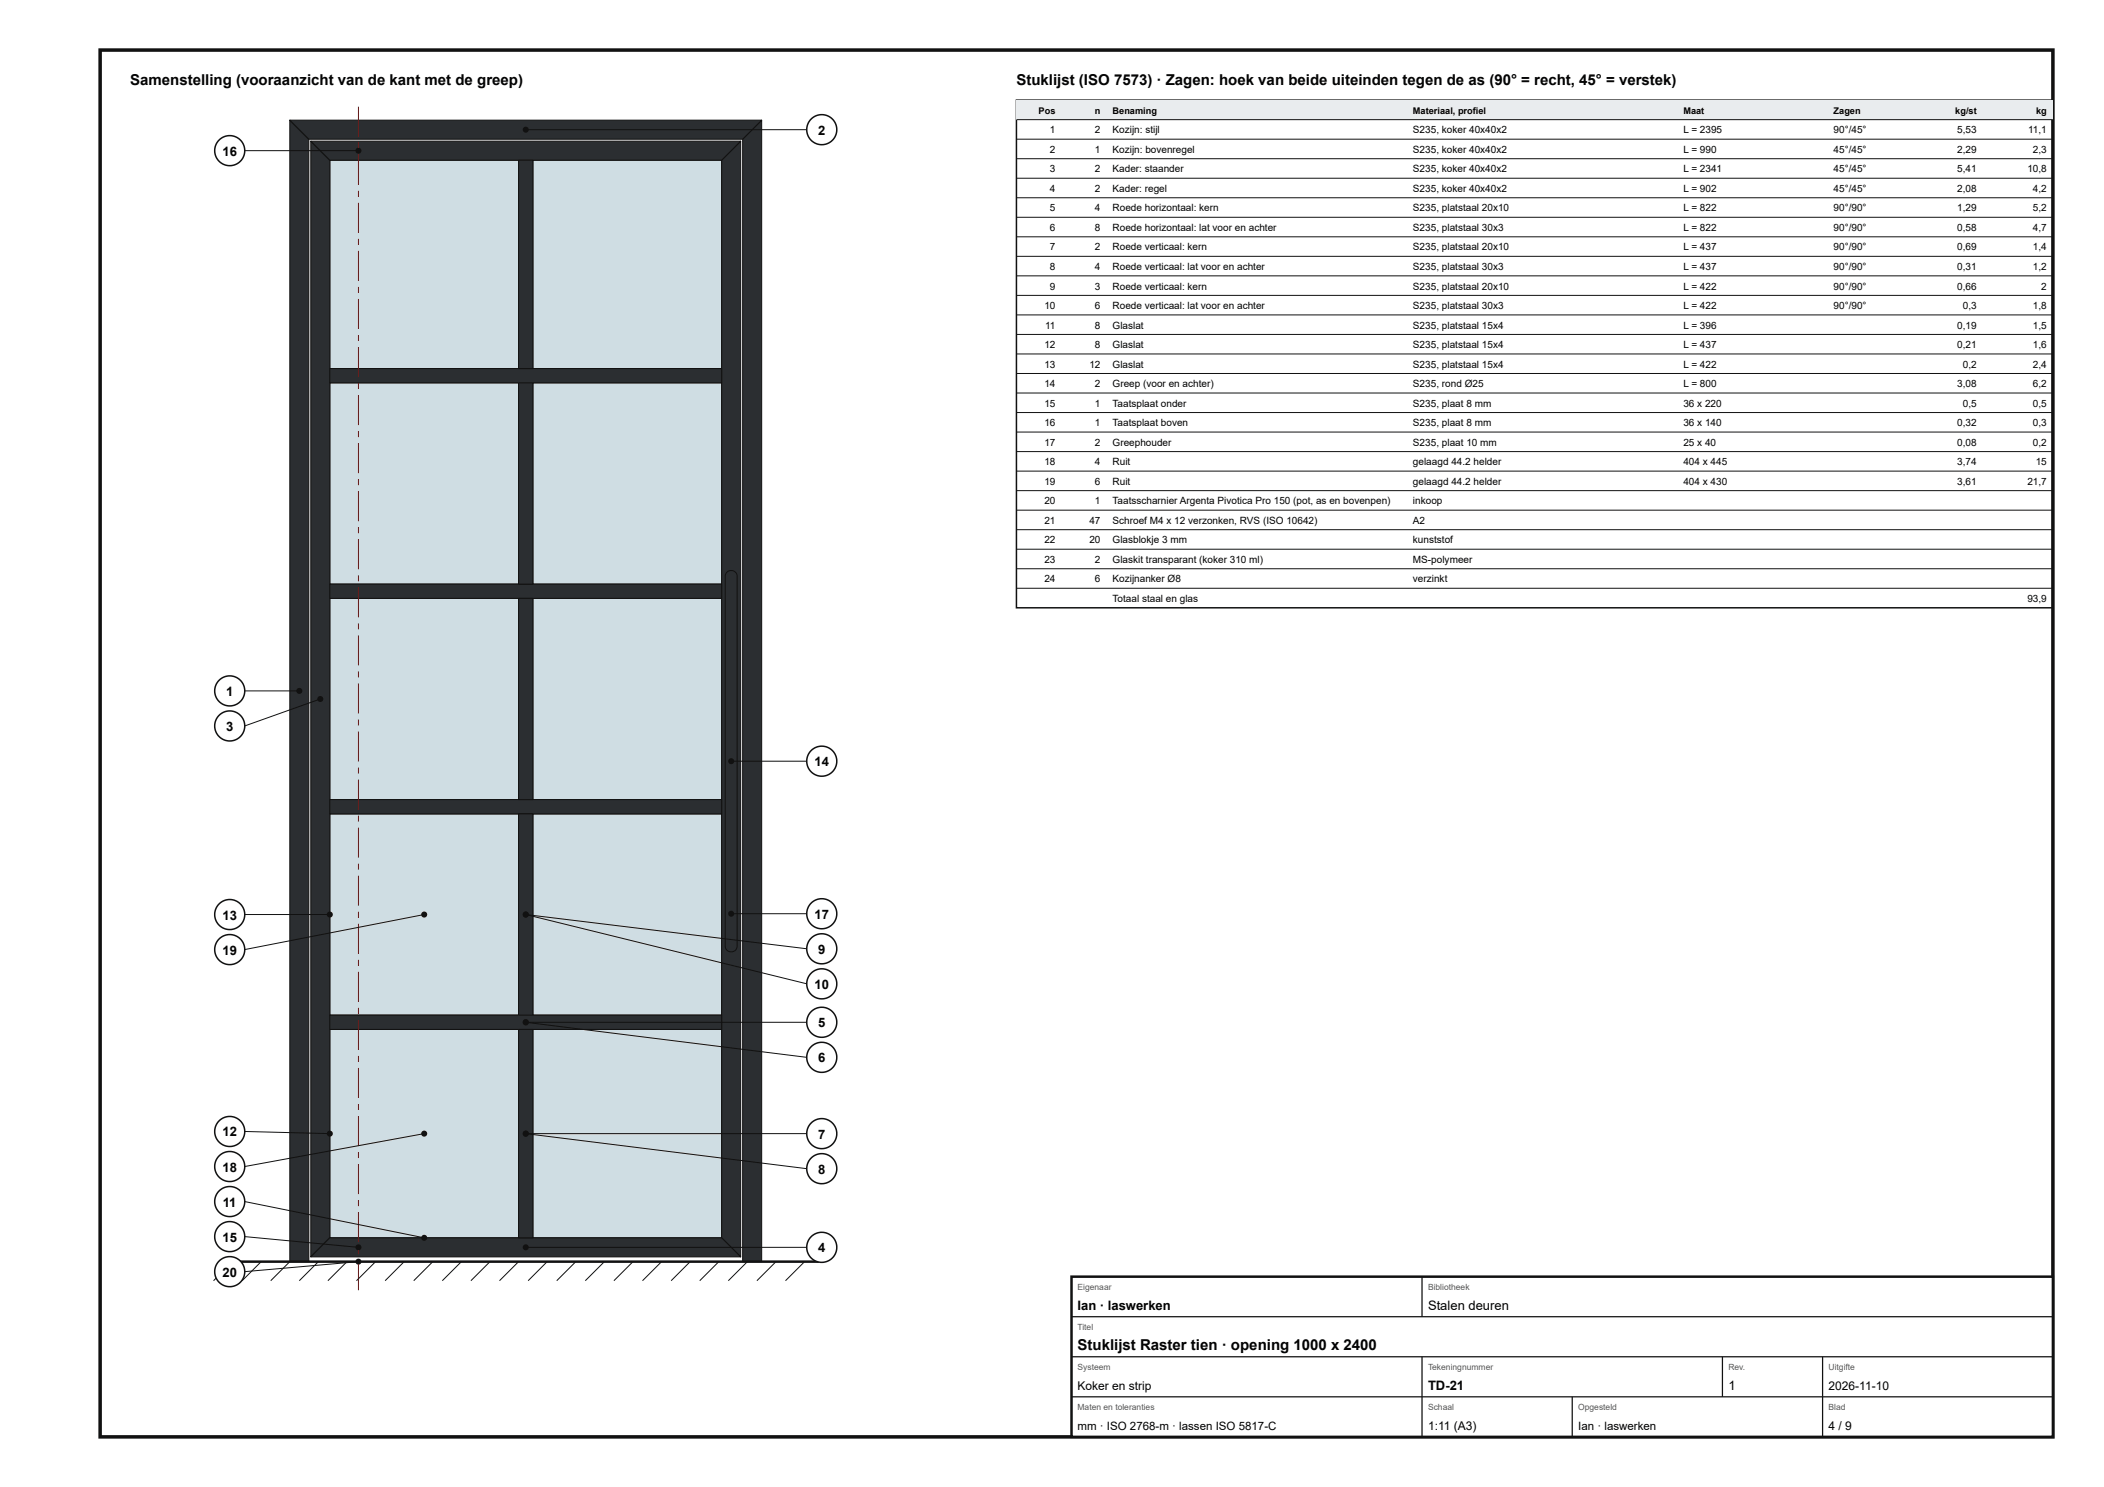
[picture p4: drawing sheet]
<svg xmlns="http://www.w3.org/2000/svg" width="420mm" height="297mm" viewBox="0 0 420 297" stroke-linecap="round" stroke-linejoin="round" font-family="sans-serif">
<path d="M20 10h390v277h-390z" fill="none" stroke="#111" stroke-width=".7" stroke-linecap="butt"/>
<path d="M65.9 205.6h37.7v41.6h-37.7z" fill="#cfdde3"/>
<path d="M65.9 205.6h37.7v41.6h-37.7z" fill="none" stroke="#111" stroke-width=".2"/>
<path d="M106.4 205.6h37.7v41.6h-37.7z" fill="#cfdde3"/>
<path d="M106.4 205.6h37.7v41.6h-37.7z" fill="none" stroke="#111" stroke-width=".2"/>
<path d="M65.9 162.6h37.7v40.2h-37.7z" fill="#cfdde3"/>
<path d="M65.9 162.6h37.7v40.2h-37.7z" fill="none" stroke="#111" stroke-width=".2"/>
<path d="M106.4 162.6h37.7v40.2h-37.7z" fill="#cfdde3"/>
<path d="M106.4 162.6h37.7v40.2h-37.7z" fill="none" stroke="#111" stroke-width=".2"/>
<path d="M65.9 119.5h37.7v40.2h-37.7z" fill="#cfdde3"/>
<path d="M65.9 119.5h37.7v40.2h-37.7z" fill="none" stroke="#111" stroke-width=".2"/>
<path d="M106.4 119.5h37.7v40.2h-37.7z" fill="#cfdde3"/>
<path d="M106.4 119.5h37.7v40.2h-37.7z" fill="none" stroke="#111" stroke-width=".2"/>
<path d="M65.9 76.5h37.7v40.2h-37.7z" fill="#cfdde3"/>
<path d="M65.9 76.5h37.7v40.2h-37.7z" fill="none" stroke="#111" stroke-width=".2"/>
<path d="M106.4 76.5h37.7v40.2h-37.7z" fill="#cfdde3"/>
<path d="M106.4 76.5h37.7v40.2h-37.7z" fill="none" stroke="#111" stroke-width=".2"/>
<path d="M65.9 32h37.7v41.6h-37.7z" fill="#cfdde3"/>
<path d="M65.9 32h37.7v41.6h-37.7z" fill="none" stroke="#111" stroke-width=".2"/>
<path d="M106.4 32h37.7v41.6h-37.7z" fill="#cfdde3"/>
<path d="M106.4 32h37.7v41.6h-37.7z" fill="none" stroke="#111" stroke-width=".2"/>
<path d="M57.9 24l3.8 3.8v224.2h-3.8z" fill="#2b2e31"/>
<path d="M57.9 24l3.8 3.8v224.2h-3.8z" fill="none" stroke="#111" stroke-width=".2"/>
<path d="M152.1 24v228h-3.8v-224.2z" fill="#2b2e31"/>
<path d="M152.1 24v228h-3.8v-224.2z" fill="none" stroke="#111" stroke-width=".2"/>
<path d="M57.9 24h94.2l-3.8 3.8h-86.6z" fill="#2b2e31"/>
<path d="M57.9 24h94.2l-3.8 3.8h-86.6z" fill="none" stroke="#111" stroke-width=".2"/>
<path d="M62.1 28.2l3.8 3.8v215.2l-3.8 3.8z" fill="#2b2e31"/>
<path d="M62.1 28.2l3.8 3.8v215.2l-3.8 3.8z" fill="none" stroke="#111" stroke-width=".2"/>
<path d="M147.9 28.2v222.8l-3.8-3.8v-215.2z" fill="#2b2e31"/>
<path d="M147.9 28.2v222.8l-3.8-3.8v-215.2z" fill="none" stroke="#111" stroke-width=".2"/>
<path d="M65.9 247.2h78.2l3.8 3.8h-85.8z" fill="#2b2e31"/>
<path d="M65.9 247.2h78.2l3.8 3.8h-85.8z" fill="none" stroke="#111" stroke-width=".2"/>
<path d="M62.1 28.2h85.8l-3.8 3.8h-78.2z" fill="#2b2e31"/>
<path d="M62.1 28.2h85.8l-3.8 3.8h-78.2z" fill="none" stroke="#111" stroke-width=".2"/>
<path d="M65.9 202.8h78.2v2.8h-78.2z" fill="#2b2e31"/>
<path d="M65.9 202.8h78.2v2.8h-78.2z" fill="none" stroke="#111" stroke-width=".2"/>
<path d="M65.9 159.7h78.2v2.9h-78.2z" fill="#2b2e31"/>
<path d="M65.9 159.7h78.2v2.9h-78.2z" fill="none" stroke="#111" stroke-width=".2"/>
<path d="M65.9 116.7h78.2v2.8h-78.2z" fill="#2b2e31"/>
<path d="M65.9 116.7h78.2v2.8h-78.2z" fill="none" stroke="#111" stroke-width=".2"/>
<path d="M65.9 73.6h78.2v2.9h-78.2z" fill="#2b2e31"/>
<path d="M65.9 73.6h78.2v2.9h-78.2z" fill="none" stroke="#111" stroke-width=".2"/>
<path d="M103.6 205.6h2.8v41.6h-2.8z" fill="#2b2e31"/>
<path d="M103.6 205.6h2.8v41.6h-2.8z" fill="none" stroke="#111" stroke-width=".2"/>
<path d="M103.6 162.6h2.8v40.2h-2.8z" fill="#2b2e31"/>
<path d="M103.6 162.6h2.8v40.2h-2.8z" fill="none" stroke="#111" stroke-width=".2"/>
<path d="M103.6 119.5h2.8v40.2h-2.8z" fill="#2b2e31"/>
<path d="M103.6 119.5h2.8v40.2h-2.8z" fill="none" stroke="#111" stroke-width=".2"/>
<path d="M103.6 76.5h2.8v40.2h-2.8z" fill="#2b2e31"/>
<path d="M103.6 76.5h2.8v40.2h-2.8z" fill="none" stroke="#111" stroke-width=".2"/>
<path d="M103.6 32h2.8v41.6h-2.8z" fill="#2b2e31"/>
<path d="M103.6 32h2.8v41.6h-2.8z" fill="none" stroke="#111" stroke-width=".2"/>
<path d="M71.5 251.7h.2v6h-.2zM71.5 249.3h.2v1.2h-.2zM71.5 242.1h.2v6h-.2zM71.5 239.7h.2v1.2h-.2zM71.5 232.5h.2v6h-.2zM71.5 230.1h.2v1.2h-.2zM71.5 222.9h.2v6h-.2zM71.5 220.5h.2v1.2h-.2zM71.5 213.3h.2v6h-.2zM71.5 210.9h.2v1.2h-.2zM71.5 203.7h.2v6h-.2zM71.5 201.3h.2v1.2h-.2zM71.5 194.1h.2v6h-.2zM71.5 191.7h.2v1.2h-.2zM71.5 184.5h.2v6h-.2zM71.5 182.1h.2v1.2h-.2zM71.5 174.9h.2v6h-.2zM71.5 172.5h.2v1.2h-.2zM71.5 165.3h.2v6h-.2zM71.5 162.9h.2v1.2h-.2zM71.5 155.7h.2v6h-.2zM71.5 153.3h.2v1.2h-.2zM71.5 146.1h.2v6h-.2zM71.5 143.7h.2v1.2h-.2zM71.5 136.5h.2v6h-.2zM71.5 134.1h.2v1.2h-.2zM71.5 126.9h.2v6h-.2zM71.5 124.5h.2v1.2h-.2zM71.5 117.3h.2v6h-.2zM71.5 114.9h.2v1.2h-.2zM71.5 107.7h.2v6h-.2zM71.5 105.3h.2v1.2h-.2zM71.5 98.1h.2v6h-.2zM71.5 95.7h.2v1.2h-.2zM71.5 88.5h.2v6h-.2zM71.5 86.1h.2v1.2h-.2zM71.5 78.9h.2v6h-.2zM71.5 76.5h.2v1.2h-.2zM71.5 69.3h.2v6h-.2zM71.5 66.9h.2v1.2h-.2zM71.5 59.7h.2v6h-.2zM71.5 57.3h.2v1.2h-.2zM71.5 50.1h.2v6h-.2zM71.5 47.7h.2v1.2h-.2zM71.5 40.5h.2v6h-.2zM71.5 38.1h.2v1.2h-.2zM71.5 30.9h.2v6h-.2zM71.5 28.5h.2v1.2h-.2zM71.5 21.3h.2v6h-.2z" fill="#b00"/>
<path d="M145.2 114.3a1.2 1.2 0 0 1 1.3-.3 1.2 1.2 0 0 1 .7 1.1v73.9a1.19 1.19 0 0 1-1.2 1.1 1.19 1.19 0 0 1-1.2-1.1v-73.9z" fill="#2b2e31"/>
<g fill="none" stroke="#111" stroke-width=".2">
<path d="M145.2 114.3a1.2 1.2 0 0 1 1.3-.3 1.2 1.2 0 0 1 .7 1.1v73.9a1.19 1.19 0 0 1-1.2 1.1 1.19 1.19 0 0 1-1.2-1.1v-73.9zM46.4 252l-3.8 3.8M52.2 252l-3.8 3.8M57.9 252l-3.8 3.8M63.6 252l-3.8 3.8M69.3 252l-3.8 3.8M75 252l-3.8 3.8M80.7 252l-3.8 3.8M86.4 252l-3.8 3.8M92.1 252l-3.8 3.8M97.9 252l-3.9 3.8M103.6 252l-3.8 3.8"/>
<path d="M109.3 252l-3.8 3.8M115 252l-3.8 3.8M120.7 252l-3.8 3.8M126.4 252l-3.8 3.8M132.1 252l-3.8 3.8M137.8 252l-3.8 3.8M143.6 252l-3.9 3.8M149.3 252l-3.8 3.8M155 252l-3.8 3.8M160.7 252l-3.8 3.8"/>
</g>
<path d="M46.4 252h117.1" fill="none" stroke="#111" stroke-width=".5"/>
<circle cx="71.6" cy="30.1" r=".6" fill="#111"/>
<path d="M48.9 30.1h22.7" fill="none" stroke="#111" stroke-width=".2"/>
<circle cx="45.9" cy="30.1" r="3" fill="#fff"/>
<circle cx="45.9" cy="30.1" r="3" fill="none" stroke="#111" stroke-width=".3"/>
<circle cx="59.8" cy="138" r=".6" fill="#111"/>
<path d="M48.9 138h10.9" fill="none" stroke="#111" stroke-width=".2"/>
<circle cx="45.9" cy="138" r="3" fill="#fff"/>
<circle cx="45.9" cy="138" r="3" fill="none" stroke="#111" stroke-width=".3"/>
<circle cx="64" cy="139.6" r=".6" fill="#111"/>
<path d="M64 139.6l-15.1 5.4" fill="none" stroke="#111" stroke-width=".2"/>
<circle cx="45.9" cy="145" r="3" fill="#fff"/>
<circle cx="45.9" cy="145" r="3" fill="none" stroke="#111" stroke-width=".3"/>
<circle cx="65.9" cy="182.7" r=".6" fill="#111"/>
<path d="M48.9 182.7h17" fill="none" stroke="#111" stroke-width=".2"/>
<circle cx="45.9" cy="182.7" r="3" fill="#fff"/>
<circle cx="45.9" cy="182.7" r="3" fill="none" stroke="#111" stroke-width=".3"/>
<circle cx="84.7" cy="182.7" r=".6" fill="#111"/>
<path d="M84.7 182.7l-35.8 7" fill="none" stroke="#111" stroke-width=".2"/>
<circle cx="45.9" cy="189.7" r="3" fill="#fff"/>
<circle cx="45.9" cy="189.7" r="3" fill="none" stroke="#111" stroke-width=".3"/>
<circle cx="65.9" cy="226.4" r=".6" fill="#111"/>
<path d="M48.9 226l17 .4" fill="none" stroke="#111" stroke-width=".2"/>
<circle cx="45.9" cy="226" r="3" fill="#fff"/>
<circle cx="45.9" cy="226" r="3" fill="none" stroke="#111" stroke-width=".3"/>
<circle cx="84.7" cy="226.4" r=".6" fill="#111"/>
<path d="M84.7 226.4l-35.8 6.6" fill="none" stroke="#111" stroke-width=".2"/>
<circle cx="45.9" cy="233" r="3" fill="#fff"/>
<circle cx="45.9" cy="233" r="3" fill="none" stroke="#111" stroke-width=".3"/>
<circle cx="84.7" cy="247.2" r=".6" fill="#111"/>
<path d="M48.9 240l35.8 7.2" fill="none" stroke="#111" stroke-width=".2"/>
<circle cx="45.9" cy="240" r="3" fill="#fff"/>
<circle cx="45.9" cy="240" r="3" fill="none" stroke="#111" stroke-width=".3"/>
<circle cx="71.6" cy="249.1" r=".6" fill="#111"/>
<path d="M48.9 247l22.7 2.1" fill="none" stroke="#111" stroke-width=".2"/>
<circle cx="45.9" cy="247" r="3" fill="#fff"/>
<circle cx="45.9" cy="247" r="3" fill="none" stroke="#111" stroke-width=".3"/>
<circle cx="71.6" cy="252" r=".6" fill="#111"/>
<path d="M71.6 252l-22.7 2" fill="none" stroke="#111" stroke-width=".2"/>
<circle cx="45.9" cy="254" r="3" fill="#fff"/>
<circle cx="45.9" cy="254" r="3" fill="none" stroke="#111" stroke-width=".3"/>
<circle cx="105" cy="25.9" r=".6" fill="#111"/>
<path d="M105 25.9h56.1" fill="none" stroke="#111" stroke-width=".2"/>
<circle cx="164.1" cy="25.9" r="3" fill="#fff"/>
<circle cx="164.1" cy="25.9" r="3" fill="none" stroke="#111" stroke-width=".3"/>
<circle cx="146" cy="152" r=".6" fill="#111"/>
<path d="M146 152h15.1" fill="none" stroke="#111" stroke-width=".2"/>
<circle cx="164.1" cy="152" r="3" fill="#fff"/>
<circle cx="164.1" cy="152" r="3" fill="none" stroke="#111" stroke-width=".3"/>
<circle cx="146" cy="182.5" r=".6" fill="#111"/>
<path d="M146 182.5h15.1" fill="none" stroke="#111" stroke-width=".2"/>
<circle cx="164.1" cy="182.5" r="3" fill="#fff"/>
<circle cx="164.1" cy="182.5" r="3" fill="none" stroke="#111" stroke-width=".3"/>
<circle cx="105" cy="182.7" r=".6" fill="#111"/>
<path d="M105 182.7l56.1 6.8" fill="none" stroke="#111" stroke-width=".2"/>
<circle cx="164.1" cy="189.5" r="3" fill="#fff"/>
<circle cx="164.1" cy="189.5" r="3" fill="none" stroke="#111" stroke-width=".3"/>
<circle cx="105" cy="182.7" r=".6" fill="#111"/>
<path d="M105 182.7l56.1 13.8" fill="none" stroke="#111" stroke-width=".2"/>
<circle cx="164.1" cy="196.5" r="3" fill="#fff"/>
<circle cx="164.1" cy="196.5" r="3" fill="none" stroke="#111" stroke-width=".3"/>
<circle cx="105" cy="204.2" r=".6" fill="#111"/>
<path d="M105 204.2h56.1" fill="none" stroke="#111" stroke-width=".2"/>
<circle cx="164.1" cy="204.2" r="3" fill="#fff"/>
<circle cx="164.1" cy="204.2" r="3" fill="none" stroke="#111" stroke-width=".3"/>
<circle cx="105" cy="204.2" r=".6" fill="#111"/>
<path d="M105 204.2l56.1 7" fill="none" stroke="#111" stroke-width=".2"/>
<circle cx="164.1" cy="211.2" r="3" fill="#fff"/>
<circle cx="164.1" cy="211.2" r="3" fill="none" stroke="#111" stroke-width=".3"/>
<circle cx="105" cy="226.4" r=".6" fill="#111"/>
<path d="M105 226.4h56.1" fill="none" stroke="#111" stroke-width=".2"/>
<circle cx="164.1" cy="226.4" r="3" fill="#fff"/>
<circle cx="164.1" cy="226.4" r="3" fill="none" stroke="#111" stroke-width=".3"/>
<circle cx="105" cy="226.4" r=".6" fill="#111"/>
<path d="M105 226.4l56.1 7" fill="none" stroke="#111" stroke-width=".2"/>
<circle cx="164.1" cy="233.4" r="3" fill="#fff"/>
<circle cx="164.1" cy="233.4" r="3" fill="none" stroke="#111" stroke-width=".3"/>
<circle cx="105" cy="249.1" r=".6" fill="#111"/>
<path d="M105 249.1h56.1" fill="none" stroke="#111" stroke-width=".2"/>
<circle cx="164.1" cy="249.1" r="3" fill="#fff"/>
<g fill="none" stroke="#111" stroke-width=".3">
<path d="M203 20h207v101.4h-207z"/>
<circle cx="164.1" cy="249.1" r="3"/>
</g>
<path d="M203 20h207v3.9h-207z" fill="#e9ecee"/>
<g fill="none" stroke="#111" stroke-width=".2">
<path d="M203 23.9h207M203 27.8h207M203 31.7h207M203 35.6h207M203 39.5h207M203 43.4h207M203 47.3h207M203 51.2h207M203 55.1h207M203 59h207M203 62.9h207M203 66.8h207"/>
<path d="M203 70.7h207M203 74.6h207M203 78.5h207M203 82.4h207M203 86.3h207M203 90.2h207M203 94.1h207M203 98h207M203 101.9h207M203 105.8h207M203 109.7h207M203 113.6h207"/>
<path d="M203 117.5h207"/>
</g>
<path d="M214 255h196v32h-196z" fill="#fff"/>
<path d="M214 255h196v32h-196z" fill="none" stroke="#111" stroke-width=".5"/>
<path d="M284 255v8M214 263h196M214 271h196M214 279h196M284 271v16M314 279v8M344 271v8M364 271v16" fill="none" stroke="#111" stroke-width=".25"/>
<g font-size="3">
<text x="26" y="17">Samenstelling (vooraanzicht van de kant met de greep)</text>
<text x="203" y="17">Stuklijst (ISO 7573) · Zagen: hoek van beide uiteinden tegen de as (90° = recht, 45° = verstek)</text>
<text x="215.2" y="269.6">Stuklijst Raster tien · opening 1000 x 2400</text>
</g>
<g font-size="2.6">
<text x="163.4" y="26.9">2</text>
<text x="44.4" y="31.1">16</text>
<text x="45.2" y="139">1</text>
<text x="45.2" y="146">3</text>
<text x="162.7" y="153">14</text>
<text x="44.4" y="183.7">13</text>
<text x="162.7" y="183.5">17</text>
<text x="44.4" y="190.7">19</text>
<text x="163.4" y="190.5">9</text>
<text x="162.7" y="197.5">10</text>
<text x="163.4" y="205.2">5</text>
<text x="163.4" y="212.2">6</text>
<text x="44.4" y="227">12</text>
<text x="163.4" y="227.4">7</text>
<text x="44.4" y="234">18</text>
<text x="163.4" y="234.4">8</text>
<text x="44.5" y="241">11</text>
<text x="44.4" y="248">15</text>
<text x="163.4" y="250.1">4</text>
<text x="44.4" y="255">20</text>
<text x="215.2" y="261.6">Ian · laswerken</text>
<text x="285.2" y="261.6">Stalen deuren</text>
<text x="285.2" y="277.6">TD-21</text>
<text x="345.2" y="277.6">1</text>
</g>
<g font-size="2.4">
<text x="215.2" y="277.6">Koker en strip</text>
<text x="365.2" y="277.6">2026-11-10</text>
<text x="285.2" y="285.6">1:11 (A3)</text>
<text x="365.2" y="285.6">4 / 9</text>
</g>
<g font-size="2.3">
<text x="215.2" y="285.6">mm · ISO 2768-m · lassen ISO 5817-C</text>
<text x="315.2" y="285.6">Ian · laswerken</text>
</g>
<g font-size="2">
<text x="209.7" y="26.6">1</text>
<text x="218.7" y="26.6">2</text>
<text x="222.2" y="26.6">Kozijn: stijl</text>
<text x="282.2" y="26.6">S235, koker 40x40x2</text>
<text x="336.2" y="26.6">L = 2395</text>
<text x="366.2" y="26.6">90°/45°</text>
<text x="390.9" y="26.6">5,53</text>
<text x="405.1" y="26.6">11,1</text>
<text x="209.7" y="30.5">2</text>
<text x="209.7" y="34.4">3</text>
<text x="218.7" y="30.5">1</text>
<text x="218.7" y="34.4">2</text>
<text x="222.2" y="30.5">Kozijn: bovenregel</text>
<text x="222.2" y="34.4">Kader: staander</text>
<text x="282.2" y="30.5">S235, koker 40x40x2</text>
<text x="282.2" y="34.4">S235, koker 40x40x2</text>
<text x="336.2" y="30.5">L = 990</text>
<text x="336.2" y="34.4">L = 2341</text>
<text x="366.2" y="30.5">45°/45°</text>
<text x="366.2" y="34.4">45°/45°</text>
<text x="390.9" y="30.5">2,29</text>
<text x="390.9" y="34.4">5,41</text>
<text x="404.9" y="34.4">10,8</text>
<text x="406" y="30.5">2,3</text>
<text x="209.7" y="38.3">4</text>
<text x="218.7" y="38.3">2</text>
<text x="222.2" y="38.3">Kader: regel</text>
<text x="282.2" y="38.3">S235, koker 40x40x2</text>
<text x="336.2" y="38.3">L = 902</text>
<text x="366.2" y="38.3">45°/45°</text>
<text x="390.9" y="38.3">2,08</text>
<text x="406" y="38.3">4,2</text>
<text x="209.7" y="42.2">5</text>
<text x="209.7" y="46.1">6</text>
<text x="218.7" y="42.2">4</text>
<text x="218.7" y="46.1">8</text>
<text x="222.2" y="42.2">Roede horizontaal: kern</text>
<text x="222.2" y="46.1">Roede horizontaal: lat voor en achter</text>
<text x="282.2" y="42.2">S235, platstaal 20x10</text>
<text x="282.2" y="46.1">S235, platstaal 30x3</text>
<text x="336.2" y="42.2">L = 822</text>
<text x="336.2" y="46.1">L = 822</text>
<text x="366.2" y="42.2">90°/90°</text>
<text x="366.2" y="46.1">90°/90°</text>
<text x="390.9" y="42.2">1,29</text>
<text x="390.9" y="46.1">0,58</text>
<text x="406" y="42.2">5,2</text>
<text x="406" y="46.1">4,7</text>
<text x="209.7" y="50">7</text>
<text x="209.7" y="53.9">8</text>
<text x="218.7" y="50">2</text>
<text x="218.7" y="53.9">4</text>
<text x="222.2" y="50">Roede verticaal: kern</text>
<text x="222.2" y="53.9">Roede verticaal: lat voor en achter</text>
<text x="282.2" y="50">S235, platstaal 20x10</text>
<text x="282.2" y="53.9">S235, platstaal 30x3</text>
<text x="336.2" y="50">L = 437</text>
<text x="336.2" y="53.9">L = 437</text>
<text x="366.2" y="50">90°/90°</text>
<text x="366.2" y="53.9">90°/90°</text>
<text x="390.9" y="50">0,69</text>
<text x="390.9" y="53.9">0,31</text>
<text x="406" y="50">1,4</text>
<text x="406" y="53.9">1,2</text>
<text x="209.7" y="57.8">9</text>
<text x="218.7" y="57.8">3</text>
<text x="222.2" y="57.8">Roede verticaal: kern</text>
<text x="282.2" y="57.8">S235, platstaal 20x10</text>
<text x="336.2" y="57.8">L = 422</text>
<text x="366.2" y="57.8">90°/90°</text>
<text x="390.9" y="57.8">0,66</text>
<text x="407.7" y="57.8">2</text>
<text x="208.6" y="61.7">10</text>
<text x="208.7" y="65.6">11</text>
<text x="218.7" y="61.7">6</text>
<text x="218.7" y="65.6">8</text>
<text x="222.2" y="61.7">Roede verticaal: lat voor en achter</text>
<text x="222.2" y="65.6">Glaslat</text>
<text x="282.2" y="61.7">S235, platstaal 30x3</text>
<text x="282.2" y="65.6">S235, platstaal 15x4</text>
<text x="336.2" y="61.7">L = 422</text>
<text x="336.2" y="65.6">L = 396</text>
<text x="366.2" y="61.7">90°/90°</text>
<text x="390.9" y="65.6">0,19</text>
<text x="392" y="61.7">0,3</text>
<text x="406" y="61.7">1,8</text>
<text x="406" y="65.6">1,5</text>
<text x="208.6" y="69.5">12</text>
<text x="218.7" y="69.5">8</text>
<text x="222.2" y="69.5">Glaslat</text>
<text x="282.2" y="69.5">S235, platstaal 15x4</text>
<text x="336.2" y="69.5">L = 437</text>
<text x="390.9" y="69.5">0,21</text>
<text x="406" y="69.5">1,6</text>
<text x="208.6" y="73.4">13</text>
<text x="208.6" y="77.3">14</text>
<text x="217.6" y="73.4">12</text>
<text x="218.7" y="77.3">2</text>
<text x="222.2" y="73.4">Glaslat</text>
<text x="222.2" y="77.3">Greep (voor en achter)</text>
<text x="282.2" y="73.4">S235, platstaal 15x4</text>
<text x="282.2" y="77.3">S235, rond Ø25</text>
<text x="336.2" y="73.4">L = 422</text>
<text x="336.2" y="77.3">L = 800</text>
<text x="390.9" y="77.3">3,08</text>
<text x="392" y="73.4">0,2</text>
<text x="406" y="73.4">2,4</text>
<text x="406" y="77.3">6,2</text>
<text x="208.6" y="81.2">15</text>
<text x="218.7" y="81.2">1</text>
<text x="222.2" y="81.2">Taatsplaat onder</text>
<text x="282.2" y="81.2">S235, plaat 8 mm</text>
<text x="336.2" y="81.2">36 x 220</text>
<text x="392" y="81.2">0,5</text>
<text x="406" y="81.2">0,5</text>
<text x="208.6" y="85.1">16</text>
<text x="208.6" y="89">17</text>
<text x="218.7" y="85.1">1</text>
<text x="218.7" y="89">2</text>
<text x="222.2" y="85.1">Taatsplaat boven</text>
<text x="222.2" y="89">Greephouder</text>
<text x="282.2" y="85.1">S235, plaat 8 mm</text>
<text x="282.2" y="89">S235, plaat 10 mm</text>
<text x="336.2" y="85.1">36 x 140</text>
<text x="336.2" y="89">25 x 40</text>
<text x="390.9" y="85.1">0,32</text>
<text x="390.9" y="89">0,08</text>
<text x="406" y="85.1">0,3</text>
<text x="406" y="89">0,2</text>
<text x="208.6" y="92.9">18</text>
<text x="218.7" y="92.9">4</text>
<text x="222.2" y="92.9">Ruit</text>
<text x="282.2" y="92.9">gelaagd 44.2 helder</text>
<text x="336.2" y="92.9">404 x 445</text>
<text x="390.9" y="92.9">3,74</text>
<text x="406.6" y="92.9">15</text>
<text x="208.6" y="96.8">19</text>
<text x="208.6" y="100.7">20</text>
<text x="218.7" y="96.8">6</text>
<text x="218.7" y="100.7">1</text>
<text x="222.2" y="96.8">Ruit</text>
<text x="222.2" y="100.7">Taatsscharnier Argenta Pivotica Pro 150 (pot, as en bovenpen)</text>
<text x="282.2" y="96.8">gelaagd 44.2 helder</text>
<text x="282.2" y="100.7">inkoop</text>
<text x="336.2" y="96.8">404 x 430</text>
<text x="390.9" y="96.8">3,61</text>
<text x="404.9" y="96.8">21,7</text>
<text x="208.6" y="104.6">21</text>
<text x="217.6" y="104.6">47</text>
<text x="222.2" y="104.6">Schroef M4 x 12 verzonken, RVS (ISO 10642)</text>
<text x="282.2" y="104.6">A2</text>
<text x="208.6" y="108.5">22</text>
<text x="208.6" y="112.4">23</text>
<text x="217.6" y="108.5">20</text>
<text x="218.7" y="112.4">2</text>
<text x="222.2" y="108.5">Glasblokje 3 mm</text>
<text x="222.2" y="112.4">Glaskit transparant (koker 310 ml)</text>
<text x="282.2" y="108.5">kunststof</text>
<text x="282.2" y="112.4">MS-polymeer</text>
<text x="208.6" y="116.3">24</text>
<text x="218.7" y="116.3">6</text>
<text x="222.2" y="116.3">Kozijnanker Ø8</text>
<text x="282.2" y="116.3">verzinkt</text>
<text x="222.2" y="120.2">Totaal staal en glas</text>
<text x="404.9" y="120.2">93,9</text>
</g>
<g font-size="1.8">
<text x="207.4" y="22.7">Pos</text>
<text x="218.7" y="22.7">n</text>
<text x="222.2" y="22.7">Benaming</text>
<text x="282.2" y="22.7">Materiaal, profiel</text>
<text x="336.2" y="22.7">Maat</text>
<text x="366.2" y="22.7">Zagen</text>
<text x="390.5" y="22.7">kg/st</text>
<text x="406.6" y="22.7">kg</text>
</g>
<g font-size="1.7" fill="#555">
<text x="215.2" y="257.6">Eigenaar</text>
<text x="285.2" y="257.6">Bibliotheek</text>
<text x="215.2" y="265.6">Titel</text>
<text x="215.2" y="273.6">Systeem</text>
<text x="285.2" y="273.6">Tekeningnummer</text>
<text x="345.2" y="273.6">Rev.</text>
<text x="365.2" y="273.6">Uitgifte</text>
<text x="215.2" y="281.6">Maten en toleranties</text>
<text x="285.2" y="281.6">Schaal</text>
<text x="315.2" y="281.6">Opgesteld</text>
<text x="365.2" y="281.6">Blad</text>
</g>
</svg>
